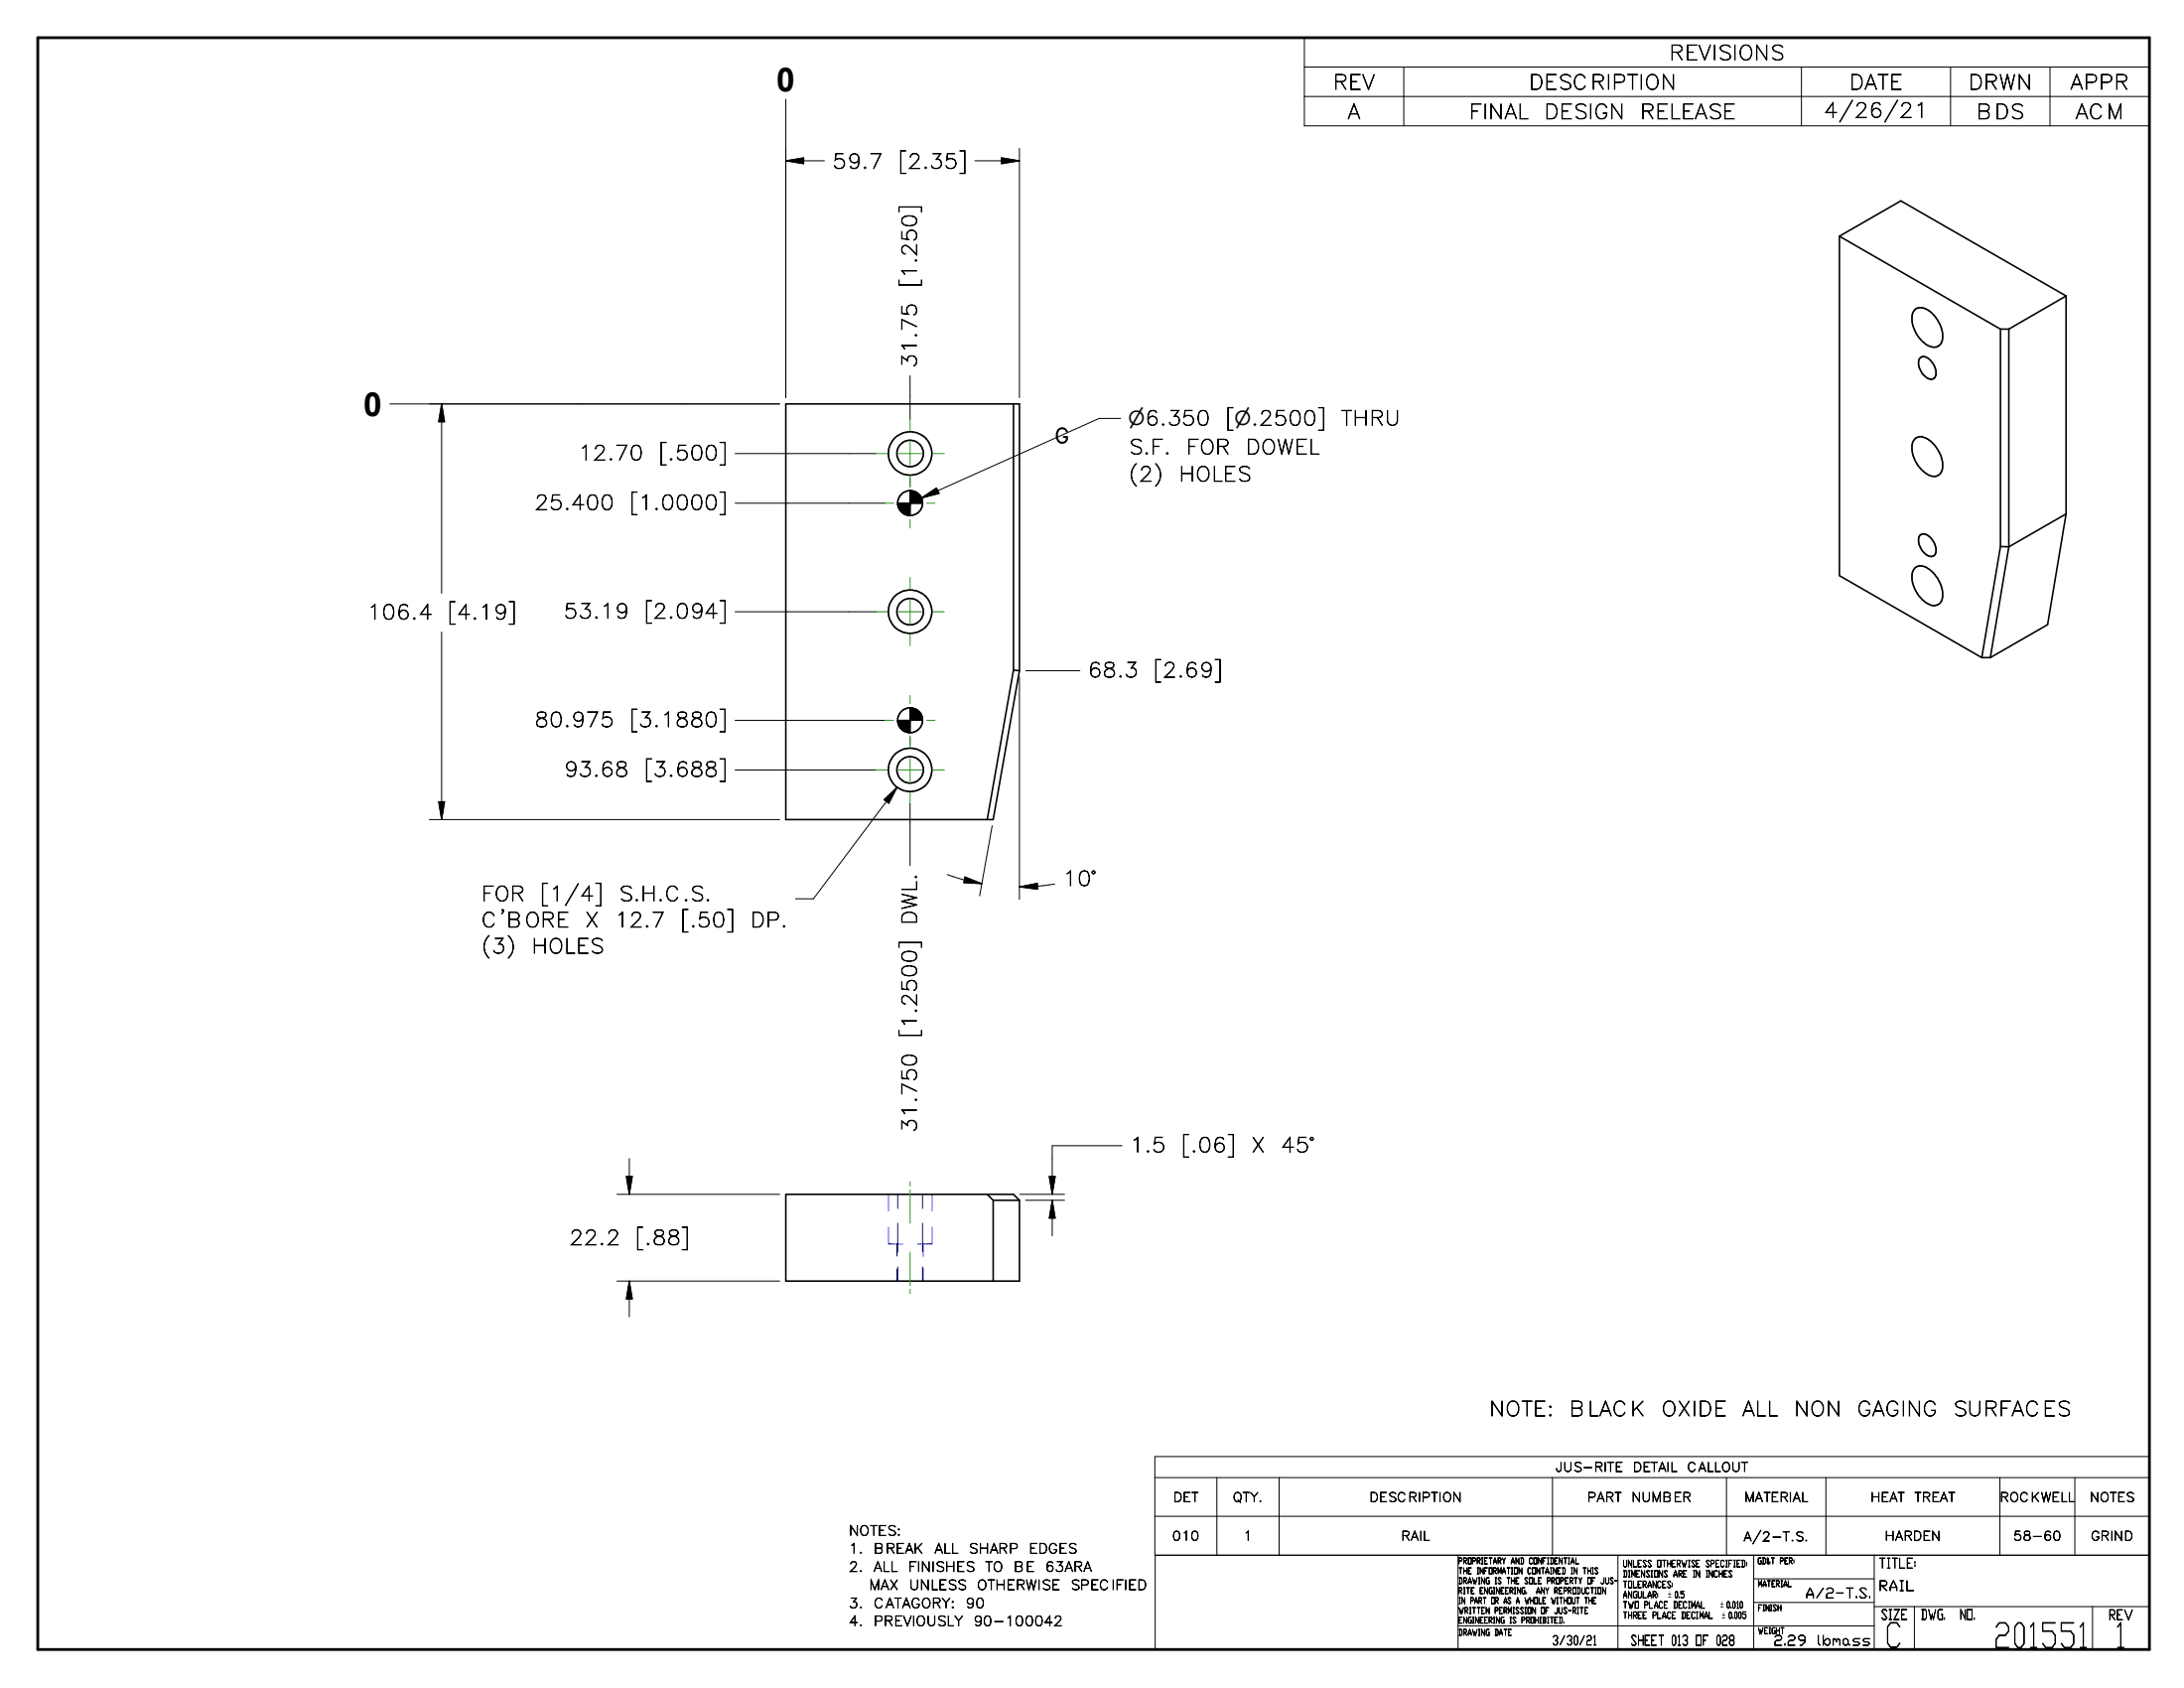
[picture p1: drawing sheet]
<svg xmlns="http://www.w3.org/2000/svg" width="279mm" height="216mm" viewBox="0 0 279 216" stroke-linecap="round" stroke-linejoin="round" font-family="sans-serif">
<g fill="none" stroke="#000" stroke-width=".2">
<path d="M235.3 30.2l20.6 11.9M235.3 30.2v43.4l18.2 10.5M235.3 30.2l7.9-4.5 21.1 12.2M245.1 39.5a1.89 1.89 0 0 1 2.2 .8 3.7 3.7 0 0 1 1.1 3.5 1.28 1.28 0 0 1-2 .2 4.1 4.1 0 0 1-1.7-3.9zM264.3 37.9l-7.3 4.2M264.3 37.9v27.8M100.5 51.7h29.9v34.1l-3.3 19h-26.6zM129.7 51.7v34M245.1 56a1.58 1.58 0 0 1 1.9 .4 4 4 0 0 1 1.4 3.8 1.15 1.15 0 0 1-1.8 .5 3.9 3.9 0 0 1-1.8-4.3zM245.6 45.8a.96 .96 0 0 1 1.5 .4 1.85 1.85 0 0 1 .4 2.1 .96 .96 0 0 1-1.4-.4 1.93 1.93 0 0 1-.5-2.1zM255.9 42.1h1.1M255.9 42.1v27.8"/>
<path d="M257 42.1v27.8M245 72.7a1.38 1.38 0 0 1 1.8 .1 4.1 4.1 0 0 1 1.6 3.9 1.18 1.18 0 0 1-1.8 .5 4.1 4.1 0 0 1-1.9-4.1zM245.6 68.5a.91 .91 0 0 1 1.3 .2 2.14 2.14 0 0 1 .6 2.3 .97 .97 0 0 1-1.4-.4 1.9 1.9 0 0 1-.5-2.1zM255.9 69.9h1.1M255.9 69.9l-2.4 14.2M257 69.9l-2.4 14.2M264.3 65.7l-2.3 14.2-7.4 4.2M264.3 65.7l-7.3 4.2M129.7 85.7l.7 .1M129.7 85.7l-3.4 19.1M253.5 84.1h1.1M100.5 152.8h29.2l.7 .7v10.4h-29.9z"/>
<path d="M126.3 152.8l.8 .7M127.1 153.5h3.3M127.1 153.5v10.4"/>
<circle cx="116.4" cy="58" r="1.69"/>
<circle cx="116.4" cy="58" r="2.78"/>
<circle cx="116.4" cy="64.3" r="1.59"/>
<circle cx="116.4" cy="78.2" r="1.69"/>
<circle cx="116.4" cy="78.2" r="2.78"/>
<circle cx="116.4" cy="92.1" r="1.59"/>
<circle cx="116.4" cy="98.5" r="1.7"/>
<circle cx="116.4" cy="98.5" r="2.78"/>
</g>
<g fill="none" stroke="#00f" stroke-width=".13">
<path d="M113.7 157v2.1h1.8M113.7 152.8v2.1M114.7 159.1v1.6M114.8 152.8v1.8M114.8 156.4v3.7M118 152.8v1.8M118 156.4v3.7M118.1 159.1v1.6M119.2 157v2.1h-1.8M119.2 152.8v2.1M114.7 162.3v1.6M114.8 162v1.9"/>
<path d="M118 162v1.9M118.1 162.3v1.6"/>
</g>
<g fill="#000" stroke="#000" stroke-width=".13">
<path d="M100.5 20.6l2.3-.4v.7zM128.1 20.2l2.3 .4-2.3 .3zM56.5 51.7l.4 2.3h-.8zM114.8 64.4h1.6l-1.6 .1zM114.9 64.7l1.5-.3-1.5 .4zM115 65l1.4-.6-1.3 .7zM115.2 65.3l1.2-.9-1.1 1zM116.4 64.4l-.9 1.3-.1-.1zM116.4 64.4l-.5 1.4h-.2zM116.4 64.4l-.2 1.5h-.1zM114.8 64.5l1.6-.1-1.5 .2zM114.9 64.6l1.5-.2-1.5 .3z"/>
<path d="M114.9 64.8l1.5-.4-1.4 .5zM115 64.9l1.4-.5-1.4 .6zM115.1 65.1l1.3-.7-1.3 .8zM115.1 65.2l1.3-.8-1.2 .9zM115.3 65.4l1.1-1-1 1.1zM116.4 64.4l-1 1.2v-.1zM116.4 64.4l-.8 1.3h-.1zM116.4 64.4l-.7 1.4-.1-.1zM116.4 64.4l-.4 1.5-.1-.1zM116.4 64.4l-.3 1.5h-.1zM116.4 64.4l-.1 1.5h-.1zM116.4 64.4v1.5h-.1z"/>
<path d="M116.4 64.4l1.6-.3v.1zM116.4 64.4l1.6-.4v.1zM116.4 64.4l1.5-.6 .1 .1zM116.4 64.4l1.5-.8v.2zM116.4 64.4l1.3-1 .1 .1zM116.4 64.4l1.3-1zM117.5 63.2l.1 .1-1.2 1.1zM117.4 63.1l.1 .1-1.1 1.2zM117.2 63h.1l-.9 1.4zM117.1 62.9l.1 .1-.8 1.4zM116.9 62.8l.1 .1-.6 1.5zM116.8 62.8h.1l-.5 1.6z"/>
<path d="M116.6 62.8h.1l-.3 1.6zM116.4 62.8h.2l-.2 1.6zM116.7 62.8h.1l-.4 1.6zM117 62.9h.1l-.7 1.5zM117.3 63l.1 .1-1 1.3zM116.4 64.4l1.2-1.1 .1 .1zM116.4 64.4l1.4-.9 .1 .1zM116.4 64.4l1.6-.5v.1zM116.4 64.4l1.6-.2v.2zM117.9 63.7l1.9-1.3 .3 .7zM114.8 92.1h1.6l-1.6 .1zM114.9 92.5l1.5-.4-1.5 .5z"/>
<path d="M115 92.8l1.4-.7-1.3 .8zM115.2 93.1l1.2-1-1.1 1.1zM116.4 92.1l-.9 1.3h-.1zM116.4 92.1l-.5 1.5h-.2zM116.4 92.1l-.2 1.6h-.1zM114.8 92.2l1.6-.1-1.5 .3zM114.9 92.4l1.5-.3-1.5 .4zM114.9 92.6l1.5-.5-1.4 .6zM115 92.7l1.4-.6-1.4 .7zM115.1 92.9l1.3-.8-1.3 .9zM115.1 93l1.3-.9-1.2 1zM115.3 93.2l1.1-1.1-1 1.2z"/>
<path d="M116.4 92.1l-1 1.3v-.1zM116.4 92.1l-.8 1.4-.1-.1zM116.4 92.1l-.7 1.5-.1-.1zM116.4 92.1l-.4 1.5h-.1zM116.4 92.1l-.3 1.6-.1-.1zM116.4 92.1l-.1 1.6h-.1zM116.4 92.1v1.6h-.1zM116.4 92.1l1.6-.2v.1zM116.4 92.1l1.6-.3v.1zM116.4 92.1l1.5-.5 .1 .1zM116.4 92.1l1.5-.7v.2zM116.4 92.1l1.3-.9 .1 .1z"/>
<path d="M116.4 92.1l1.3-1v.1zM117.5 91h.1l-1.2 1.1zM117.4 90.9l.1 .1-1.1 1.1zM117.2 90.7l.1 .1-.9 1.3zM117.1 90.7h.1l-.8 1.4zM116.9 90.6h.1l-.6 1.5zM116.8 90.6h.1l-.5 1.5zM116.6 90.5l.1 .1-.3 1.5zM116.4 90.5h.2l-.2 1.6zM116.7 90.6h.1l-.4 1.5zM117 90.6l.1 .1-.7 1.4zM117.3 90.8l.1 .1-1 1.2z"/>
<path d="M116.4 92.1l1.2-1.1 .1 .1zM116.4 92.1l1.4-.8 .1 .1zM116.4 92.1l1.6-.4v.1zM116.4 92.1l1.6-.1v.1zM56.1 102.5h.8l-.4 2.3zM113.1 102.3l1.7-1.6-1.1 2zM123.4 112.2l2.2 .8-2.3-.1zM130.4 113.4l2.3-.4v.7zM80.1 150.5h.8l-.4 2.3zM134.2 150.5h.8l-.4 2.3zM134.6 153.5l.4 2.3h-.8zM80.5 163.9l.4 2.2h-.8z"/>
</g>
<path d="M4.8 4.8h270.2v206.2h-270.2z" fill="none" stroke="#000" stroke-width=".36"/>
<g fill="none" stroke="#000" stroke-width=".13">
<path d="M100.5 12.7v38.2M130.4 19v31.9M166.9 4.8h108.1v11.3h-108.1zM166.9 8.6h108.1M166.9 12.3h108.1M179.6 8.6v7.5M230.5 8.6v7.5M249.5 8.6v7.5M262.3 8.6v7.5M100.5 20.6h5M100.5 20.6l2.3-.4v.7zM124.7 20.6h5.7"/>
<path d="M128.1 20.2l2.3 .4-2.3 .3zM49.9 51.7h49.8M56.5 51.7v24.2M56.5 51.7l.4 2.3h-.8zM94 58h18.1M116.4 48.1v5.5M143.4 53.5h-2.8l-22.7 10.2M94 64.4h19.2M94 78.2h18.1M116.4 62.8a1.56 1.56 0 0 1 1.6 1.6h-3.2a1.58 1.58 0 0 0 1.6 1.5zM117.9 63.7l1.9-1.3 .3 .7zM56.5 80.8v24"/>
<path d="M94 98.5h18.1M94 92.1h19.2M116.4 90.5a1.61 1.61 0 0 1 1.6 1.6h-3.2a1.56 1.56 0 0 0 1.6 1.6zM130.4 86.6v28.4M131.2 85.8h6.9M54.9 104.8h44.8M56.1 102.5h.8l-.4 2.3zM113.1 102.3l1.7-1.6-1.1 2zM114.8 100.7l-10.7 14.3h-2.3M116.4 102.8v7.9M121.2 111.9a24.3 24.3 0 0 0 4.4 1.1M123.4 112.2l2.2 .8-2.3-.1z"/>
<path d="M126.9 105.6l-1.6 9M130.4 113.4l2.3-.4v.7zM134.9 113.1a26.2 26.2 0 0 1-4.5 .3M78.9 152.8h20.8M80.1 150.5h.8l-.4 2.3zM80.5 148.2v4.6M130.5 152.8h5.7M131.2 153.5h5M134.2 150.5h.8l-.4 2.3zM134.6 153.5v4.6M134.6 153.5l.4 2.3h-.8zM143.5 146.5h-8.9v6.3"/>
<path d="M78.9 163.9h20.8M80.5 163.9v4.5M80.5 163.9l.4 2.2h-.8zM147.7 189h127.3M147.7 193.9h127.3M147.8 198.9v12.1h127.2v-24.7h-127.3v12.6h127.3M155.7 189v9.9M163.6 189v9.9M186.5 198.9v12.1M198.6 189v9.9M207 198.9v12.1M220.9 189v9.9"/>
<path d="M224.4 198.9v12.1M233.6 189v9.9M239.8 198.9v12.1M255.8 189v9.9M265.4 189v9.9M186.5 208h53.3M224.4 201.9h15.4M224.4 205h15.4M239.8 205.5h35.2M244.9 205.5v5.5M267.7 205.5v5.5"/>
</g>
<g fill="none" stroke="#23a718" stroke-width=".13">
<path d="M112.1 58h1.4M115 58h2.9M116.4 53.6v1.5M116.4 56.5v3M119.4 58h1.4M112.1 78.2h1.4M113.2 64.4h1.1M115 78.2h2.9M115.4 64.4h2.1M116.4 60.9v1.5M116.4 63.3v2.1M116.4 66.5v1"/>
<path d="M116.4 73.9v1.4M116.4 76.8v2.9M118.6 64.4h1M119.4 78.2h1.4M112.1 98.5h1.4M113.2 92.1h1.1M115 98.5h2.9M115.4 92.1h2.1M116.4 81.1v1.5M116.4 89v1M116.4 91.1v2.1M116.4 94.1v1.5"/>
<path d="M116.4 97v2.9M118.6 92.1h1M119.4 98.5h1.4M116.4 101.4v1.4M116.4 151.2v.5M116.4 152.2v4.2M116.4 160.1v4.3M116.4 164.9v.6"/>
</g>
<g font-size="4.4">
<text x="241.1" y="210.7">C</text>
<text x="255" y="210.7">201551</text>
<text x="270.5" y="210.7">1</text>
</g>
<g font-size="4.2">
<text x="99.4" y="11.6">0</text>
<text x="46.5" y="53.2">0</text>
</g>
<g font-size="2.6">
<text x="170.5" y="11.4">REV</text>
<text x="195.6" y="11.4">DESCRIPTION</text>
<text x="213.5" y="7.7">REVISIONS</text>
<text x="236.6" y="11.4">DATE</text>
<text x="251.8" y="11.4">DRWN</text>
<text x="264.8" y="11.4">APPR</text>
<text x="172.4" y="15.2">A</text>
<text x="187.9" y="15.2">FINAL</text>
<text x="197.5" y="15.2">DESIGN</text>
<text x="209.8" y="15.2">RELEASE</text>
<text x="233.3" y="15">4/26/21</text>
<text x="252.8" y="15.2">BDS</text>
<text x="265.5" y="15.2">ACM</text>
<text x="106.5" y="21.5">59.7</text>
<text x="114.9" y="21.5">[2.35]</text>
<text x="117.3" y="36.7" transform="rotate(-90 117.3 36.7)">[1.250]</text>
<text x="117.3" y="47.1" transform="rotate(-90 117.3 47.1)">31.75</text>
<text x="74" y="58.8">12.70</text>
<text x="84.3" y="58.8">[.500]</text>
<text x="134.9" y="56.7">G</text>
<text x="144.4" y="58.1">S.F.</text>
<text x="151.7" y="58.1">FOR</text>
<text x="156.8" y="54.4">[n.2500]</text>
<text x="159.3" y="58.1">DOWEL</text>
<text x="171.5" y="54.4">THRU</text>
<text x="68.4" y="65.2">25.400</text>
<text x="80.6" y="65.2">[1.0000]</text>
<text x="144.4" y="61.6">(2)</text>
<text x="150.8" y="61.6">HOLES</text>
<text x="46.9" y="79.2">106.4</text>
<text x="57.3" y="79.2">[4.19]</text>
<text x="72.1" y="79.1">53.19</text>
<text x="82.4" y="79.1">[2.094]</text>
<text x="139.2" y="86.6">68.3</text>
<text x="147.6" y="86.6">[2.69]</text>
<text x="68.4" y="93">80.975</text>
<text x="80.6" y="93">[3.1880]</text>
<text x="72.1" y="99.3">93.68</text>
<text x="82.4" y="99.3">[3.688]</text>
<text x="135.9" y="113.3">10°</text>
<text x="61.6" y="115.2">FOR</text>
<text x="61.6" y="118.6">C'BORE</text>
<text x="69.1" y="115.2">[1/4]</text>
<text x="74.8" y="118.6">X</text>
<text x="78.6" y="118.6">12.7</text>
<text x="79.1" y="115.2">S.H.C.S.</text>
<text x="87.1" y="118.6">[.50]</text>
<text x="96" y="118.6">DP.</text>
<text x="117.3" y="118.3" transform="rotate(-90 117.3 118.3)">DWL.</text>
<text x="61.6" y="121.9">(3)</text>
<text x="68" y="121.9">HOLES</text>
<text x="117.3" y="132.7" transform="rotate(-90 117.3 132.7)">[1.2500]</text>
<text x="117.3" y="144.9" transform="rotate(-90 117.3 144.9)">31.750</text>
<text x="144.5" y="147.4">1.5</text>
<text x="151.1" y="147.4">[.06]</text>
<text x="160" y="147.4">X</text>
<text x="163.8" y="147.4">45°</text>
<text x="72.8" y="159.2">22.2</text>
<text x="81.3" y="159.2">[.88]</text>
<text x="190.5" y="181.1">NOTE:</text>
<text x="200.7" y="181.1">BLACK</text>
<text x="212.5" y="181.1">OXIDE</text>
<text x="222.9" y="181.1">ALL</text>
<text x="229.5" y="181.1">NON</text>
<text x="237.5" y="181.1">GAGING</text>
<text x="249.8" y="181.1">SURFACES</text>
</g>
<text font-size="2.5" x="144.4" y="54.4">n6.350</text>
<g font-size="1.8">
<text x="240.3" y="200.6">TITLE:</text>
<text x="240.3" y="203.4">RAIL</text>
<text x="230.9" y="204.4">A/2-T.S.</text>
<text x="240.6" y="207.1">SIZE</text>
<text x="245.7" y="207.1">DWG.</text>
<text x="250.7" y="207.1">NO.</text>
<text x="269.7" y="207.2">REV</text>
<text x="208.6" y="210.4">SHEET 013 OF 028</text>
<text x="226.9" y="210.4">2.29</text>
<text x="232.4" y="210.4">lbmass</text>
</g>
<g font-size="1.7">
<text x="108.6" y="196.4">NOTES:</text>
<text x="108.6" y="198.7">1.</text>
<text x="108.6" y="201">2.</text>
<text x="111.2" y="203.3">MAX</text>
<text x="111.8" y="198.7">BREAK</text>
<text x="111.8" y="201">ALL</text>
<text x="116.2" y="201">FINISHES</text>
<text x="116.3" y="203.3">UNLESS</text>
<text x="119.5" y="198.7">ALL</text>
<text x="123.9" y="198.7">SHARP</text>
<text x="125" y="203.3">OTHERWISE</text>
<text x="126" y="201">TO</text>
<text x="129.7" y="201">BE</text>
<text x="131.6" y="198.7">EDGES</text>
<text x="133.7" y="201">63ARA</text>
<text x="136.9" y="203.3">SPECIFIED</text>
<text x="108.6" y="205.7">3.</text>
<text x="108.6" y="207.9">4.</text>
<text x="111.8" y="205.7">CATAGORY:</text>
<text x="111.8" y="207.9">PREVIOUSLY</text>
<text x="123.5" y="205.7">90</text>
<text x="124.5" y="207.9">90-100042</text>
</g>
<g font-size="1.6">
<text x="199" y="188.2">JUS-RITE</text>
<text x="208.9" y="188.2">DETAIL</text>
<text x="215.8" y="188.2">CALLOUT</text>
<text x="149.9" y="197">010</text>
<text x="150.1" y="192.1">DET</text>
<text x="157.7" y="192.1">QTY.</text>
<text x="159.1" y="197">1</text>
<text x="175.2" y="192.1">DESCRIPTION</text>
<text x="179.2" y="197">RAIL</text>
<text x="203" y="192.1">PART</text>
<text x="208.7" y="192.1">NUMBER</text>
<text x="223.1" y="197.1">A/2-T.S.</text>
<text x="223.1" y="192.1">MATERIAL</text>
<text x="239.3" y="192.1">HEAT</text>
<text x="241.1" y="197">HARDEN</text>
<text x="244.9" y="192.1">TREAT</text>
<text x="255.8" y="192.1">ROCKWELL</text>
<text x="257.6" y="197">58-60</text>
<text x="267.3" y="192.1">NOTES</text>
<text x="267.5" y="197">GRIND</text>
<text x="198.5" y="210.4">3/30/21</text>
</g>
<g font-size="1.1">
<text x="207.6" y="200.4">UNLESS OTHERWISE SPECIFIED:</text>
<text x="207.6" y="201.7">DIMENSIONS ARE IN INCHES</text>
<text x="207.6" y="203.1">TOLERANCES:</text>
<text x="207.6" y="204.4">ANGULAR:</text>
<text x="207.6" y="205.7">TWO PLACE DECIMAL</text>
<text x="207.6" y="207">THREE PLACE DECIMAL</text>
<text x="213.4" y="204.3">` 0.5</text>
<text x="220.1" y="205.7">`0.010</text>
<text x="220.3" y="207">` 0.005</text>
</g>
<g font-size="1">
<text x="186.6" y="200">PROPRIETARY AND CONFIDENTIAL</text>
<text x="186.6" y="201.3">THE INFORMATION CONTAINED IN THIS</text>
<text x="186.6" y="202.6">DRAWING IS THE SOLE PROPERTY OF JUS-</text>
<text x="186.6" y="203.8">RITE ENGINEERING.</text>
<text x="196.5" y="203.8">ANY REPRODUCTION</text>
<text x="224.8" y="200">GD&amp;T PER:</text>
<text x="224.9" y="202.9">MATERIAL</text>
<text x="186.6" y="209.2">DRAWING DATE</text>
<text x="186.6" y="206.4">WRITTEN PERMISSION OF JUS-RITE</text>
<text x="186.6" y="207.6">ENGINEERING IS PROHIBITED.</text>
<text x="186.6" y="205.1">IN PART OR AS A WHOLE WITHOUT THE</text>
<text x="224.9" y="209">WEIGHT</text>
<text x="224.9" y="206">FINISH</text>
</g>
</svg>
